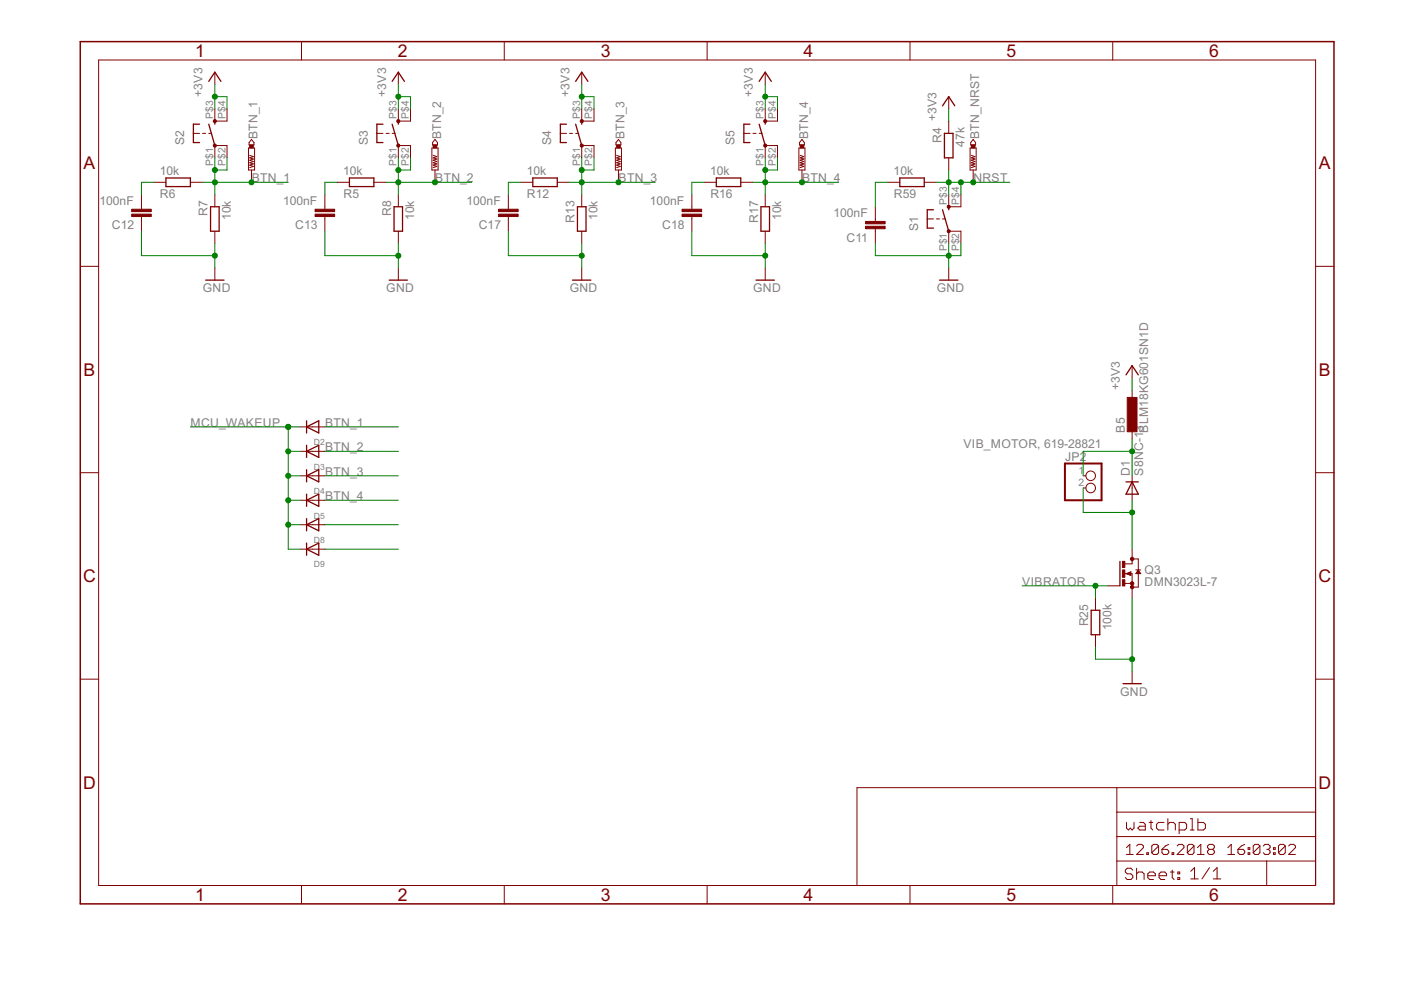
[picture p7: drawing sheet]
<svg xmlns="http://www.w3.org/2000/svg" width="297mm" height="210mm" viewBox="0 0 297 210" stroke-linecap="round" stroke-linejoin="round" font-family="sans-serif">
<g fill="none" stroke="#800000" stroke-width=".28">
<path d="M44.3 17.3l1.3-2 1.2 2M83.1 17.3l1.4-2 1.2 2M122 17.3l1.3-2 1.4 2M161 17.3l1.2-2 1.3 2M35.2 37.7h5.2v1.9h-5.2zM42.3 26.3h-1.3v3.9h1.3M44.3 26.3l1.3 4.6M45.6 25.7v.6M74.1 37.7h5.2v1.9h-5.2zM81.2 26.3h-1.3v3.9h1.3M83.1 26.3l1.4 4.6M84.5 25.7v.6"/>
<path d="M113 37.7h5.2v1.9h-5.2zM120.1 26.3h-1.3v3.9h1.3M122 26.3l1.3 4.6M123.3 25.7v.6M151.9 37.7h5.2v1.9h-5.2zM159 26.3h-1.3v3.9h1.3M161 26.3l1.2 4.6M162.2 25.7v.6M190.8 37.7h5.2v1.9h-5.2zM199.8 22.4l1.3-1.9 1.3 1.9M200.2 28.3h1.9v5.2h-1.9zM43.6 59.4h3.9"/>
<path d="M44.6 43.8h1.9v5.2h-1.9zM82.5 59.4h3.9M83.5 43.8h1.8v5.2h-1.8zM121.4 59.4h3.9M122.4 43.8h1.8v5.2h-1.8zM160.3 59.4h3.9M161.3 43.8h1.9v5.2h-1.9zM197.9 44.5h-1.3v3.9h1.3M199.2 59.4h3.9M199.8 44.5l1.3 4.5M201.1 43.8v.7M238.7 79.5l1.3-2 1.3 2"/>
<path d="M65 90.5l2.6-1.3v2.6zM65 89.2v2.6M65 94.4v2.6M65 99.6v2.6M65 95.7l2.6-1.3v2.6zM65 104.8v2.6M65 110v2.5M65 115.1v2.6M65 100.9l2.6-1.3v2.6zM65 106.1l2.6-1.3v2.6zM65 111.3l2.6-1.3v2.5zM65 116.4l2.6-1.3v2.6z"/>
<path d="M237.4 119v5.2M238.7 102.2h2.6M240 102.2l1.3 2.6h-2.6zM231.4 129.4h1.8v5.2h-1.8zM239 121.6l.6 .3v-.5l-.5 .2M241.3 121.1l.3 .4h-.5zM238.1 144.9h3.9"/>
</g>
<g fill="none" stroke="#800000" stroke-width=".21">
<path d="M20.9 12.7h258v175h-258zM45.6 15.3v2.6M63.9 8.8v3.9M84.5 15.3v2.6M106.9 8.8v3.9M123.3 15.3v2.6M149.9 8.8v3.9M162.2 15.3v2.6M192.9 8.8v3.9M235.9 8.8v3.9M32.6 38.7h2.6M40.4 38.7h2.5"/>
<path d="M41 28.3h1.3M42.9 28.3h.7M44.3 28.3h.6M45.6 23.1v2.6h2.5v-2.6M45.6 33.5v-2.6h2.5v2.6M52.7 31.4h1.3v4.6h-1.3zM52.9 32.9l.8 .3-.8 .3 .8 .2-.8 .3 .8 .2-.8 .3 .8 .3-.8 .2 .8 .3-.8 .2M53.3 29.6l.5 .6v.5h-1v-.5zM53.3 36v2.7M71.5 38.7h2.6M79.3 38.7h2.6M79.9 28.3h1.3"/>
<path d="M81.9 28.3h.6M83.1 28.3h.7M84.5 23.1v2.6h2.5v-2.6M84.5 33.5v-2.6h2.5v2.6M91.6 31.4h1.3v4.6h-1.3zM91.8 32.9l.8 .3-.8 .3 .8 .2-.8 .3 .8 .2-.8 .3 .8 .3-.8 .2 .8 .3-.8 .2M92.2 29.6l.6 .6v.5h-1.1v-.5zM92.2 36v2.7M110.4 38.7h2.6M118.2 38.7h2.6M118.8 28.3h1.3M120.8 28.3h.6"/>
<path d="M122 28.3h.7M123.3 23.1v2.6h2.6v-2.6M123.3 33.5v-2.6h2.6v2.6M130.5 31.4h1.3v4.6h-1.3zM130.7 32.9l.8 .3-.8 .3 .8 .2-.8 .3 .8 .2-.8 .3 .8 .3-.8 .2 .8 .3-.8 .2M131.1 29.6l.5 .6v.5h-1v-.5zM131.1 36v2.7M149.3 38.7h2.6M157.1 38.7h2.5M157.7 28.3h1.3M159.6 28.3h.7M161 28.3h.6"/>
<path d="M162.2 23.1v2.6h2.6v-2.6M162.2 33.5v-2.6h2.6v2.6M169.4 31.4h1.3v4.6h-1.3zM169.6 32.9l.8 .3-.8 .3 .8 .2-.8 .3 .8 .2-.8 .3 .8 .3-.8 .2 .8 .3-.8 .2M170 29.6l.5 .6v.5h-1v-.5zM170 36v2.7M188.2 38.7h2.6M196 38.7h2.5M201.1 20.5v2.6M201.1 25.7v2.6M201.1 33.5v2.5M205.7 31.4h1.3v4.6h-1.3z"/>
<path d="M205.9 32.9l.8 .3-.8 .3 .8 .2-.8 .3 .8 .2-.8 .3 .8 .3-.8 .2 .8 .3-.8 .2M206.3 29.6l.5 .6v.5h-1v-.5zM206.3 36v2.7M17 56.5h3.9M30 41.2v3.1M30 45.9v3.1M45.6 41.2v2.6M45.6 49v2.6M45.6 56.8v2.6M68.9 41.2v3.1M68.9 45.9v3.1M84.5 41.2v2.6"/>
<path d="M84.5 49v2.6M84.5 56.8v2.6M107.8 41.2v3.1M107.8 45.9v3.1M123.3 41.2v2.6M123.3 49v2.6M123.3 56.8v2.6M146.7 41.2v3.1M146.7 45.9v3.1M162.2 41.2v2.6M162.2 49v2.6M162.2 56.8v2.6"/>
<path d="M185.6 43.8v3.1M185.6 48.5v3.1M196.6 46.4h1.3M198.5 46.4h.7M199.8 46.4h.7M201.1 41.2v2.6h2.6v-2.6M201.1 51.6v-2.6h2.6v2.6M201.1 56.8v2.6M278.9 56.5h3.9M240 77.5v2.6M63.7 90.5h5.2M63.7 95.7h5.2"/>
<path d="M240 82.7v2.6M240 90.5v2.6M17 100.2h3.9M63.7 100.9h5.2M63.7 106.1h5.2M63.7 111.3h5.2M63.7 116.4h5.2M229.7 100.9h.5M229.7 103.5h.5M240 100.9v5.2M240 116.4v3.1h-1.5M240 118.5h1.3v6h-1.3"/>
<path d="M278.9 100.2h3.9M232.3 126.8v2.6M232.3 134.6v2.6M234.8 124.2h2.6M238.5 121.6h1.5v5.2M238.5 123.7h1.5M238.7 121.6l1.1-.4v.8zM240.8 120.8h1.1M241.3 120.8l.6 .8h-1.1zM17 144h3.9M240 142.4v2.5M278.9 144h3.9"/>
<path d="M236.8 167v20.7M236.8 177.4h42.1M236.8 172.2h42.1M238.8 179.7l.7-.7v2.2M238.8 174.4v1.2l.4 .4 .4-.4 .4 .4 .4-.4v-1.2M241 179.4l.3-.4h.8l.3 .4v.3l-1.4 1.5h1.4M241.6 174.4h.8l.4 .4v1.2h-1.2l-.4-.4 .4-.4h1.2M243.6 174.4h.8M244 174v1.6l.4 .4M245.6 179.4v1.4l-.3 .4h-.7l-.4-.4M245.6 179.4l-.3-.4h-.7l-.4 .4v1.4M245.6 179.4l-1.4 1.4"/>
<path d="M246.8 174.4h-1.2l-.4 .4v.8l.4 .4h1.2M247.6 174.8l.4-.4h.8l.4 .4v1.2M247.6 173.6v2.4M247.8 179l-.7 .4-.7 .7M249.6 179.4l.3-.4h.8l.3 .4v.3l-1.4 1.5h1.4M250 176h1.2l.4-.4v-.8l-.4-.4h-1.2v2.4M252.4 176h.8M252.4 173.6h.4v2.4M253.2 179.4v1.4l-.4 .4h-.7l-.4-.4M253.2 179.4l-.4-.4h-.7l-.4 .4v1.4M253.2 179.4l-1.5 1.4M253.9 179.7l.7-.7v2.2"/>
<path d="M254 173.6v2.4h1.2l.4-.4v-.8l-.4-.4h-1.2M260.3 179.7l.7-.7v2.2M263.9 179l-.7 .4-.7 .7M264.6 179.7h.4v.4h-.4zM267.1 179.4v1.4l-.3 .4h-.7l-.4-.4M267.1 179.4l-.3-.4h-.7l-.4 .4v1.4M267.1 179.4l-1.4 1.4M267.8 179.4l.4-.4h.7l.4 .4v.3l-.4 .4M270 179.7h.4v.4h-.4zM272.5 179.4v1.4l-.4 .4h-.7l-.3-.4M272.5 179.4l-.4-.4h-.7l-.3 .4v1.4M272.5 179.4l-1.4 1.4"/>
<path d="M273.2 179.4l.4-.4h.7l.4 .4v.3l-1.5 1.5h1.5M278.9 167h-97.2v20.7M63.9 187.7v3.9M106.9 187.7v3.9M149.9 187.7v3.9M192.9 187.7v3.9M235.9 187.7v3.9M236.8 182.6h42.1M238.8 181.2h1.5M240.2 184.5l-.4-.4h-.8l-.4 .4v.4l.4 .4h.8l.4 .4v.4l-.4 .4h-.8l-.4-.4M241 185.3l.4-.4h.8l.4 .4v1.2M241 184.1v2.4"/>
<path d="M243.1 180.8h.4v.4h-.4zM243.4 185.7h1.6v-.4l-.4-.4h-.8l-.4 .4v.8l.4 .4h.8M245.7 185.7h1.6v-.4l-.3-.4h-.9l-.4 .4v.8l.4 .4h.9M246.4 180.1h1l.4 .3v.4l-.4 .4h-.7l-.3-.4zM248.1 184.9h.8M248.5 180.8h.4v.4h-.4zM248.5 184.5v1.6l.4 .4M249.7 184.9h.4v.4h-.4zM249.7 186.1h.4v.4h-.4zM252.5 184.7l.8-.7v2.4M252.5 186.4h1.5M253.9 181.2h1.4"/>
<path d="M256.4 180.1l-.4 .3v.4l.4 .4h.7l.4-.4v-.4l-.4-.3M256.4 180.1l-.4-.4v-.3l.4-.4h.7l.4 .4v.3l-.4 .4M256.4 180.1h.7M256.4 184l-1.6 2.4M257.2 186.4h1.6M257.2 184.7l.8-.7v2.4M260.3 181.2h1.5M262.5 180.1h1l.4 .3v.4l-.4 .4h-.7l-.3-.4zM264.6 180.8h.4v.4h-.4zM268.6 182.6v5.1M268.6 180.1h.3M268.9 180.1l.4 .3v.4l-.4 .4h-.7l-.4-.4"/>
<path d="M270 180.8h.4v.4h-.4z"/>
<circle cx="231.2" cy="100.9" r="1.02"/>
<circle cx="231.2" cy="103.5" r="1.02"/>
</g>
<g fill="#800000" stroke="#800000" stroke-width=".21">
<path d="M200.9 48.8h.5v.5h-.5z" fill-rule="evenodd"/>
<path d="M200.9 43.6h.5v.5h-.5z" fill-rule="evenodd"/>
<path d="M45.3 30.6h.5v.5h-.5z" fill-rule="evenodd"/>
<path d="M45.3 25.4h.5v.5h-.5z" fill-rule="evenodd"/>
<path d="M84.2 30.6h.5v.5h-.5z" fill-rule="evenodd"/>
<path d="M84.2 25.4h.5v.5h-.5z" fill-rule="evenodd"/>
<path d="M162 30.6h.5v.5h-.5z" fill-rule="evenodd"/>
<path d="M162 25.4h.5v.5h-.5z" fill-rule="evenodd"/>
<circle cx="123.3" cy="30.9" r=".35"/>
<circle cx="123.3" cy="25.7" r=".35"/>
<circle cx="240" cy="124.5" r=".36"/>
<circle cx="240" cy="123.7" r=".36"/>
<circle cx="240" cy="118.5" r=".36"/>
</g>
<g fill="#800000" stroke="#800000" stroke-width=".21">
<path d="M183.5 46.9h4.2v.6h-4.2z"/>
<path d="M183.5 48h4.2v.5h-4.2z"/>
<path d="M27.9 44.4h4.2v.5h-4.2z"/>
<path d="M27.9 45.4h4.2v.5h-4.2z"/>
<path d="M66.8 44.4h4.2v.5h-4.2z"/>
<path d="M66.8 45.4h4.2v.5h-4.2z"/>
<path d="M105.7 44.4h4.2v.5h-4.2z"/>
<path d="M105.7 45.4h4.2v.5h-4.2z"/>
<path d="M144.6 44.4h4.2v.5h-4.2z"/>
<path d="M144.6 45.4h4.2v.5h-4.2z"/>
<path d="M52.9 30.7h.8v.7h-.8z"/>
<path d="M91.8 30.7h.8v.7h-.8z"/>
<path d="M130.7 30.7h.8v.7h-.8z"/>
<path d="M169.7 30.7h.7v.7h-.7z"/>
<path d="M206 30.7h.7v.7h-.7z"/>
<path d="M238 119h.5v1.3h-.5z"/>
<path d="M238 122.9h.5v1.3h-.5z"/>
<path d="M238 120.8h.5v1.6h-.5z"/>
<path d="M239 84.3h2.1v7.2h-2.1z"/>
</g>
<path d="M17 8.8h265.8v182.8h-265.8z" fill="none" stroke="#800000" stroke-width=".32"/>
<path d="M225.8 98.3h7.8v7.8h-7.8z" fill="none" stroke="#800000" stroke-width=".42"/>
<g fill="none" stroke="#008000" stroke-width=".21">
<path d="M45.6 17.9v5.2M84.5 17.9v5.2M123.3 17.9v5.2M162.2 17.9v5.2M32.6 38.7h-2.6v2.5M42.9 38.7h18.2M45.6 20.5h2.5v2.6M45.6 33.5v7.7M48.1 33.5v2.5h-2.5M71.5 38.7h-2.6v2.5M81.9 38.7h18.1M84.5 20.5h2.5v2.6"/>
<path d="M84.5 33.5v7.7M87 33.5v2.5h-2.5M110.4 38.7h-2.6v2.5M120.8 38.7h18.1M123.3 20.5h2.6v2.6M123.3 33.5v7.7M125.9 33.5v2.5h-2.6M149.3 38.7h-2.6v2.5M159.6 38.7h18.2M162.2 20.5h2.6v2.6M162.2 33.5v7.7M164.8 33.5v2.5h-2.6"/>
<path d="M188.2 38.7h-2.6v5.1M198.5 38.7h15.6M201.1 23.1v2.6M201.1 36v5.2M203.7 38.7v2.5M30 49v5.2h15.6M45.6 51.6v5.2M68.9 49v5.2h15.6M84.5 51.6v5.2M107.8 49v5.2h15.5M123.3 51.6v5.2M146.7 49v5.2h15.5"/>
<path d="M162.2 51.6v5.2M185.6 51.6v2.6h18.1v-2.6M201.1 51.6v5.2M40.4 90.5h23.3M61.1 95.7h2.6M61.1 90.5v25.9h2.6M68.9 95.7h15.6M68.9 90.5h15.6M240 80.1v2.6M240 93.1v7.8M240 95.7h-10.3v5.2M61.1 100.9h2.6"/>
<path d="M61.1 106.1h2.6M61.1 111.3h2.6M68.9 100.9h15.6M68.9 106.1h15.6M68.9 111.3h15.6M68.9 116.4h15.6M229.7 103.5v5.1h10.3M240 106.1v10.3M216.7 124.2h18.1M232.3 124.2v2.6M232.3 137.2v2.6h7.7M240 126.8v15.6"/>
</g>
<g fill="#008000" stroke="#008000" stroke-width=".21">
<circle cx="45.6" cy="20.5" r=".53"/>
<circle cx="84.5" cy="20.5" r=".53"/>
<circle cx="123.3" cy="20.5" r=".53"/>
<circle cx="162.2" cy="20.5" r=".53"/>
<circle cx="201.1" cy="54.2" r=".53"/>
<circle cx="84.5" cy="54.2" r=".53"/>
<circle cx="45.6" cy="54.2" r=".53"/>
<circle cx="123.3" cy="54.2" r=".53"/>
<circle cx="162.2" cy="54.2" r=".53"/>
<circle cx="240" cy="139.8" r=".53"/>
<circle cx="84.5" cy="38.7" r=".53"/>
<circle cx="84.5" cy="36" r=".53"/>
<circle cx="92.2" cy="38.7" r=".53"/>
<circle cx="45.6" cy="38.7" r=".53"/>
<circle cx="45.6" cy="36" r=".53"/>
<circle cx="53.3" cy="38.7" r=".53"/>
<circle cx="201.1" cy="38.7" r=".53"/>
<circle cx="203.7" cy="38.7" r=".53"/>
<circle cx="206.3" cy="38.7" r=".53"/>
<circle cx="123.3" cy="38.7" r=".53"/>
<circle cx="123.3" cy="36" r=".53"/>
<circle cx="131.1" cy="38.7" r=".53"/>
<circle cx="162.2" cy="38.7" r=".53"/>
<circle cx="162.2" cy="36" r=".53"/>
<circle cx="170" cy="38.7" r=".53"/>
<circle cx="240" cy="108.6" r=".53"/>
<circle cx="232.3" cy="124.2" r=".53"/>
<circle cx="61.1" cy="90.5" r=".53"/>
<circle cx="61.1" cy="95.7" r=".53"/>
<circle cx="61.1" cy="100.9" r=".53"/>
<circle cx="61.1" cy="106.1" r=".53"/>
<circle cx="61.1" cy="111.3" r=".53"/>
<circle cx="240" cy="95.7" r=".53"/>
</g>
<g font-size="4.2" fill="#800000">
<text x="41.4" y="12.1">1</text>
<text x="84.4" y="12.1">2</text>
<text x="127.4" y="12.1">3</text>
<text x="170.4" y="12.1">4</text>
<text x="213.4" y="12.1">5</text>
<text x="256.4" y="12.1">6</text>
<text x="17.7" y="35.9">A</text>
<text x="279.6" y="35.9">A</text>
<text x="17.7" y="79.7">B</text>
<text x="279.6" y="79.7">B</text>
<text x="17.6" y="123.4">C</text>
<text x="279.5" y="123.4">C</text>
<text x="17.6" y="167.2">D</text>
<text x="279.5" y="167.2">D</text>
<text x="41.4" y="191">1</text>
<text x="84.4" y="191">2</text>
<text x="127.4" y="191">3</text>
<text x="170.4" y="191">4</text>
<text x="213.4" y="191">5</text>
<text x="256.4" y="191">6</text>
</g>
<g font-size="2.9" fill="#808080">
<text x="43" y="20.5" transform="rotate(-90 43 20.5)">+3V3</text>
<text x="81.9" y="20.5" transform="rotate(-90 81.9 20.5)">+3V3</text>
<text x="120.8" y="20.5" transform="rotate(-90 120.8 20.5)">+3V3</text>
<text x="159.6" y="20.5" transform="rotate(-90 159.6 20.5)">+3V3</text>
<text x="54.6" y="29.5" transform="rotate(-90 54.6 29.5)">BTN_1</text>
<text x="93.5" y="29.5" transform="rotate(-90 93.5 29.5)">BTN_2</text>
<text x="132.4" y="29.5" transform="rotate(-90 132.4 29.5)">BTN_3</text>
<text x="171.3" y="29.5" transform="rotate(-90 171.3 29.5)">BTN_4</text>
<text x="198.5" y="25.7" transform="rotate(-90 198.5 25.7)">+3V3</text>
<text x="207.6" y="29.5" transform="rotate(-90 207.6 29.5)">BTN_NRST</text>
<text x="39.1" y="30.8" transform="rotate(-90 39.1 30.8)">S2</text>
<text x="78" y="30.8" transform="rotate(-90 78 30.8)">S3</text>
<text x="116.9" y="30.8" transform="rotate(-90 116.9 30.8)">S4</text>
<text x="155.8" y="30.8" transform="rotate(-90 155.8 30.8)">S5</text>
<text x="199.6" y="30.3" transform="rotate(-90 199.6 30.3)">R4</text>
<text x="204.5" y="31.1" transform="rotate(-90 204.5 31.1)">47k</text>
<text x="33.9" y="37.1">10k</text>
<text x="33.9" y="42">R6</text>
<text x="53.4" y="38.6">BTN_1</text>
<text x="72.8" y="37.1">10k</text>
<text x="72.8" y="42">R5</text>
<text x="92.3" y="38.6">BTN_2</text>
<text x="111.7" y="37.1">10k</text>
<text x="111.7" y="42">R12</text>
<text x="131.2" y="38.6">BTN_3</text>
<text x="150.6" y="37.1">10k</text>
<text x="150.6" y="42">R16</text>
<text x="170.1" y="38.6">BTN_4</text>
<text x="189.5" y="37.1">10k</text>
<text x="189.5" y="42">R59</text>
<text x="206.4" y="38.6">NRST</text>
<text x="21.1" y="43.4">100nF</text>
<text x="44" y="45.8" transform="rotate(-90 44 45.8)">R7</text>
<text x="48.9" y="46.7" transform="rotate(-90 48.9 46.7)">10k</text>
<text x="60" y="43.4">100nF</text>
<text x="82.9" y="45.8" transform="rotate(-90 82.9 45.8)">R8</text>
<text x="87.8" y="46.7" transform="rotate(-90 87.8 46.7)">10k</text>
<text x="98.9" y="43.4">100nF</text>
<text x="121.8" y="47.3" transform="rotate(-90 121.8 47.3)">R13</text>
<text x="126.7" y="46.7" transform="rotate(-90 126.7 46.7)">10k</text>
<text x="137.8" y="43.4">100nF</text>
<text x="160.7" y="47.3" transform="rotate(-90 160.7 47.3)">R17</text>
<text x="165.6" y="46.7" transform="rotate(-90 165.6 46.7)">10k</text>
<text x="176.7" y="46">100nF</text>
<text x="23.7" y="48.6">C12</text>
<text x="62.6" y="48.6">C13</text>
<text x="101.5" y="48.6">C17</text>
<text x="140.4" y="48.6">C18</text>
<text x="179.5" y="51.2">C11</text>
<text x="194.7" y="49" transform="rotate(-90 194.7 49)">S1</text>
<text x="43" y="62">GND</text>
<text x="81.9" y="62">GND</text>
<text x="120.8" y="62">GND</text>
<text x="159.7" y="62">GND</text>
<text x="198.6" y="62">GND</text>
<text x="237.4" y="82.7" transform="rotate(-90 237.4 82.7)">+3V3</text>
<text x="40.4" y="90.5">MCU_WAKEUP</text>
<text x="68.9" y="95.7">BTN_2</text>
<text x="68.9" y="90.5">BTN_1</text>
<text x="204.3" y="94.9">VIB_MOTOR, 619-28821</text>
<text x="238.5" y="91.8" transform="rotate(-90 238.5 91.8)">B5</text>
<text x="243.4" y="91.8" transform="rotate(-90 243.4 91.8)">BLM18KG601SN1D</text>
<text x="68.9" y="100.9">BTN_3</text>
<text x="225.8" y="97.6">JP2</text>
<text x="239.5" y="100.8" transform="rotate(-90 239.5 100.8)">D1</text>
<text x="242.4" y="100.8" transform="rotate(-90 242.4 100.8)">S8NC-13</text>
<text x="68.9" y="106.1">BTN_4</text>
<text x="216.7" y="124.2">VIBRATOR</text>
<text x="242.7" y="124.2">DMN3023L-7</text>
<text x="242.7" y="121.6">Q3</text>
<text x="230.7" y="132.8" transform="rotate(-90 230.7 132.8)">R25</text>
<text x="235.6" y="133.7" transform="rotate(-90 235.6 133.7)">100k</text>
<text x="237.5" y="147.6">GND</text>
</g>
<g font-size="2.4" fill="#808080">
<text x="45.2" y="25.3" transform="rotate(-90 45.2 25.3)">P$3</text>
<text x="47.8" y="25.3" transform="rotate(-90 47.8 25.3)">P$4</text>
<text x="84.1" y="25.3" transform="rotate(-90 84.1 25.3)">P$3</text>
<text x="86.7" y="25.3" transform="rotate(-90 86.7 25.3)">P$4</text>
<text x="123" y="25.3" transform="rotate(-90 123 25.3)">P$3</text>
<text x="125.6" y="25.3" transform="rotate(-90 125.6 25.3)">P$4</text>
<text x="161.9" y="25.3" transform="rotate(-90 161.9 25.3)">P$3</text>
<text x="164.5" y="25.3" transform="rotate(-90 164.5 25.3)">P$4</text>
<text x="45.2" y="35.1" transform="rotate(-90 45.2 35.1)">P$1</text>
<text x="47.8" y="35.1" transform="rotate(-90 47.8 35.1)">P$2</text>
<text x="84.1" y="35.1" transform="rotate(-90 84.1 35.1)">P$1</text>
<text x="86.7" y="35.1" transform="rotate(-90 86.7 35.1)">P$2</text>
<text x="123" y="35.1" transform="rotate(-90 123 35.1)">P$1</text>
<text x="125.6" y="35.1" transform="rotate(-90 125.6 35.1)">P$2</text>
<text x="161.9" y="35.1" transform="rotate(-90 161.9 35.1)">P$1</text>
<text x="164.5" y="35.1" transform="rotate(-90 164.5 35.1)">P$2</text>
<text x="200.8" y="43.4" transform="rotate(-90 200.8 43.4)">P$3</text>
<text x="203.4" y="43.4" transform="rotate(-90 203.4 43.4)">P$4</text>
<text x="200.8" y="53.3" transform="rotate(-90 200.8 53.3)">P$1</text>
<text x="203.4" y="53.3" transform="rotate(-90 203.4 53.3)">P$2</text>
<text x="228.7" y="100.5">1</text>
<text x="228.7" y="103.1">2</text>
</g>
<g font-size="2" fill="#808080">
<text x="66.5" y="94.4">D2</text>
<text x="66.5" y="99.6">D3</text>
<text x="66.5" y="104.8">D4</text>
<text x="66.5" y="109.9">D5</text>
<text x="66.5" y="115.1">D8</text>
<text x="66.5" y="120.3">D9</text>
</g>
</svg>
